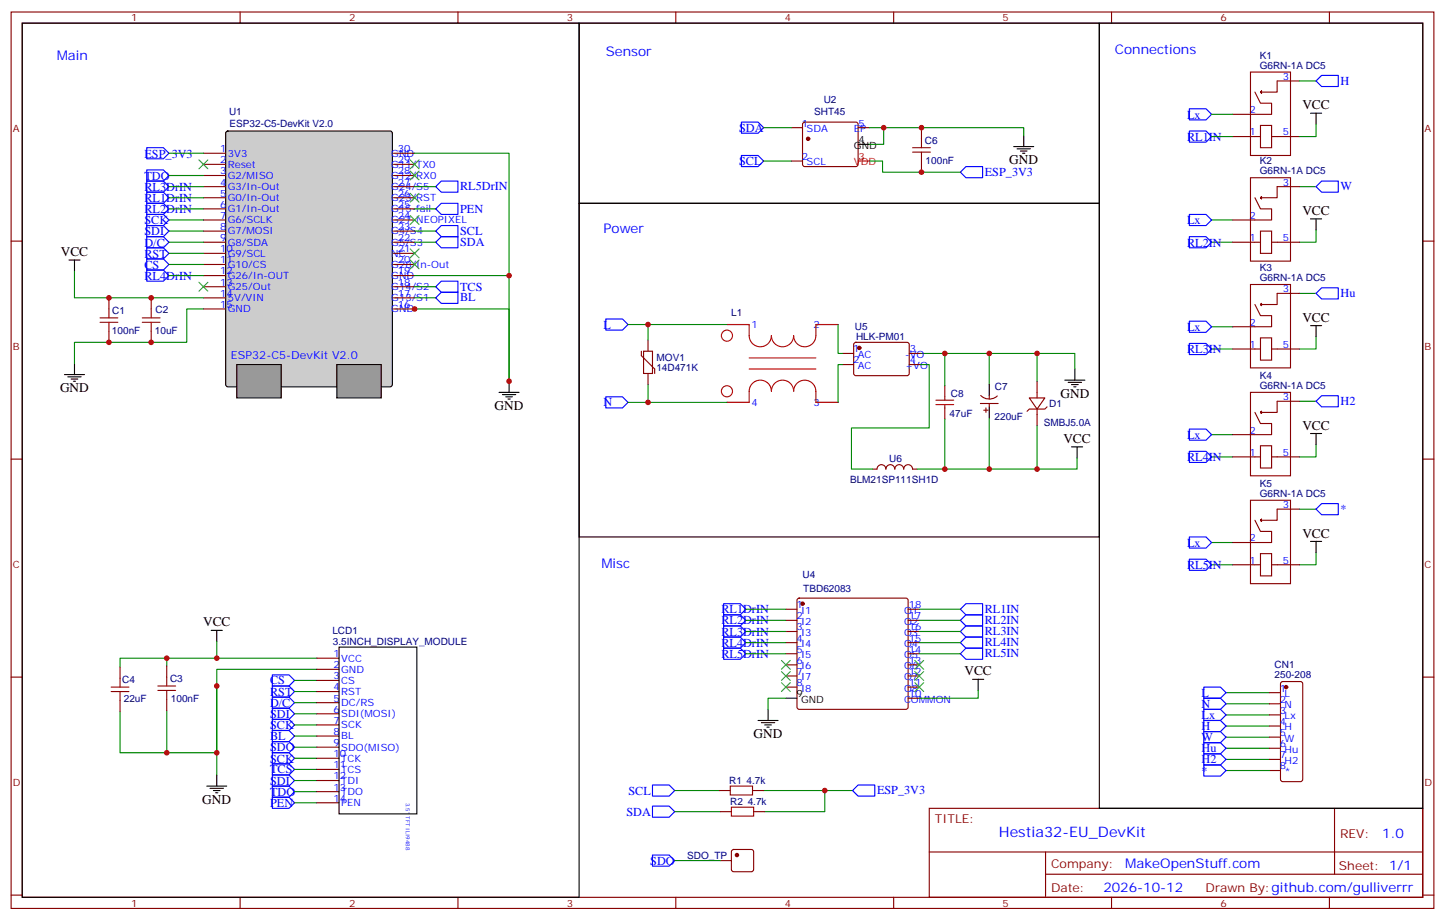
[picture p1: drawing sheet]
<svg xmlns="http://www.w3.org/2000/svg" width="459mm" height="292mm" viewBox="0 0 459 292" stroke-linecap="round" stroke-linejoin="round" font-family="sans-serif">
<g fill="none" stroke="#870000" stroke-width=".35">
<path d="M3.5 3.8h451.6v284.3h-451.6zM7.1 7.3h444.5v277.3h-444.5zM76.2 3.8v3.5M145.3 3.8v3.5M214.5 3.8v3.5M283.6 3.8v3.5M352.8 3.8v3.5M421.9 3.8v3.5M254.9 38.9l.5-.2h16.2l.5 .2 .2 .5v12.7l-.2 .5-.5 .2h-16.2l-.5-.2-.2-.5v-12.7zM396.9 22.9h12.7v26.4h-12.7zM398.3 29.2l1.7 3.5h3.6v3.6h-12.4M400 39.8h3.6v7h-3.6z"/>
<path d="M400 29.2l.4 .4-.4-.4 .4-.3zM412.4 25.7h-7.1v3.5h-5.3M251.2 40.5h3.5M251.2 51.1h3.5M272.3 40.5h3.6M292.5 40.5v3.5M292.5 51.1v3.5M391.2 43.3h8.8M396.9 56.4h12.7v26.4h-12.7zM403.6 43.3h8.8M412.4 59.2h-7.1v3.5h-5.3M3.5 76.5h3.6"/>
<path d="M391.2 76.8h8.8M398.3 62.7l1.7 3.6h3.6v3.5h-12.4M400 73.3h3.6v7.1h-3.6zM400 62.7l.4 .4-.4-.4 .4-.3zM403.6 76.8h8.8M451.6 76.5h3.5M396.9 90.2h12.7v26.5h-12.7zM398.3 96.6l1.7 3.5h3.6v3.5h-12.4M400 96.6l.4 .3-.4-.3 .4-.4zM412.4 93.1h-7.1v3.5h-5.3M203.6 111.4v1.4l4.2 4.3v1.4M204.3 111.4h2.8v7.1h-2.8z"/>
<path d="M205.7 107.9v3.5M205.7 118.5v3.5M230.7 102.9h7.1M258.9 102.9h7.1M267.4 112.1h3.5M267.4 115.6h3.5M271.2 108.8l.4-.2h16.5l.5 .7-.1 9.4-.6 .5-16.5-.1-.5-.6v-9.2zM288.6 112.1h3.5M288.6 115.6h3.5M391.2 110.7h8.8M400 107.2h3.6v7h-3.6zM403.6 110.7h8.8"/>
<path d="M230.7 127.6h7.1M258.9 127.6h7.1M299.9 122.3v3.6M299.9 129.4v3.5M311.1 128h5.7M311.3 125.4a3.8 3.8 0 0 0 5.2 .2M312.2 130.1h1.4M312.9 129.4v1.4M314 125.5v1.1M314 128v1M326.7 126.2h4.9l-2.5 3.6zM329.1 120.9v5.3"/>
<path d="M329.1 129.8v5.2M332.3 129l-.7 .8h-4.9l-.7 .7M396.9 124.5h12.7v26.4h-12.7zM398.3 130.8l1.7 3.5h3.6v3.6h-12.4M400 130.8l.4 .4-.4-.4 .4-.3zM412.4 127.3h-7.1v3.5h-5.3M3.5 145.6h3.6M276.9 148.8h1.4a1.41 1.41 0 0 1 1.5-1.4 1.41 1.41 0 0 1 1.4 1.4 1.41 1.41 0 0 1 1.4-1.4 1.41 1.41 0 0 1 1.4 1.4 1.41 1.41 0 0 1 1.4-1.4 1.41 1.41 0 0 1 1.4 1.4 1.41 1.41 0 0 1 1.4-1.4 1.41 1.41 0 0 1 1.4 1.4h1.4M391.2 144.9h8.8M396.9 158.7h12.7v26.4h-12.7zM400 141.4h3.6v7h-3.6zM403.6 144.9h8.8"/>
<path d="M451.6 145.6h3.5M391.2 179.1h8.8M398.3 165l1.7 3.6h3.6v3.5h-12.4M400 175.6h3.6v7.1h-3.6zM400 165l.4 .4-.4-.4 .4-.3zM403.6 179.1h8.8M412.4 161.5h-7.1v3.5h-5.3M249.4 193.3h3.5M249.4 196.8h3.5M253.2 189.9l.4-.2h33.9l.5 .2 .2 .5v33.9l-.2 .5-.5 .2h-33.9l-.5-.2-.2-.5v-33.9zM288.2 193.3h3.5M288.2 196.8h3.5"/>
<path d="M3.5 214.8h3.6M38.1 211.6v3.5M52.9 211.2v3.6M100.5 219.4h7.1M100.5 215.8h7.1M100.5 212.3h7.1M100.5 208.8h7.1M249.4 200.3h3.5M249.4 203.8h3.5M249.4 207.4h3.5M249.4 210.9h3.5M249.4 214.4h3.5"/>
<path d="M249.4 217.9h3.5M288.2 200.3h3.5M288.2 203.8h3.5M288.2 207.4h3.5M288.2 210.9h3.5M288.2 214.4h3.5M288.2 217.9h3.5M402.9 219.7h3.5M406.6 216.4l.5-.2h5.6l.5 .2 .3 .5v30.3l-.3 .5-.5 .2h-5.6l-.5-.2-.2-.5v-30.3zM451.6 214.8h3.5M38.1 222.2v3.5M52.9 221.8v3.6"/>
<path d="M100.5 237h7.1M100.5 233.5h7.1M100.5 229.9h7.1M100.5 226.4h7.1M100.5 222.9h7.1M288.2 221.5h3.5M402.9 223.2h3.5M402.9 226.8h3.5M402.9 230.3h3.5M402.9 233.8h3.5M402.9 237.3h3.5M100.5 254.6h7.1"/>
<path d="M100.5 251.1h7.1M100.5 247.6h7.1M100.5 244.1h7.1M100.5 240.5h7.1M228.2 250.8h3.6M228.6 257.5h3.5M238.8 250.8h3.6M239.2 257.5h3.5M294.9 256.4h156.7v28.2h-156.7zM402.9 240.9h3.5M402.9 244.4h3.5M423.5 256.4l.1 20.9"/>
<path d="M228.6 273h3.5M232.4 269.7l.4-.2h5.7l.5 .2 .2 .5v5.6l-.3 .5-.4 .2h-5.7l-.5-.2-.2-.5v-5.6zM295 270.2h156.4M331.8 277.3h119.6M331.8 270.2v14.2M3.5 283.9h3.6M76.2 284.6v3.5M145.3 284.6v3.5M214.5 284.6v3.5M283.6 284.6v3.5M352.8 284.6v3.5M421.9 284.6v3.5"/>
<path d="M451.6 283.9h3.5"/>
</g>
<g fill="#870000" stroke="#870000" stroke-width=".35">
<circle cx="256.5" cy="44" r=".53"/>
<circle cx="408.2" cy="217.9" r=".53"/>
<circle cx="254.7" cy="191.5" r=".53"/>
<circle cx="272.7" cy="110.3" r=".53"/>
<circle cx="233.9" cy="271.2" r=".53"/>
</g>
<path d="M272.3 51.1h3.6" fill="none" stroke="#f00" stroke-width=".35"/>
<g fill="none" stroke="#000" stroke-width=".35">
<path d="M7.1 7.3h176.7v277.3h-176.7zM183.8 7.3h165.1v57.2h-165.1zM348.9 7.3h102.7v249.1h-102.7zM415.9 35.9h3.6M417.7 35.9v3.5M272.3 45.8h3.6M321.7 46.5h6.4M322.8 47.2h4.2M323.8 47.9h2.2M324.6 48.6h.7M324.9 43v3.5M183.8 64.5h165.1v105.8h-165.1z"/>
<path d="M415.9 69.4h3.6M417.7 69.4v3.6M341.1 117.1v3.5M415.9 103.3h3.6M417.7 103.3v3.5M314 122v3.5M314 129v3.6M338 120.6h6.3M339 121.3h4.3M340.1 122h2.1M340.8 122.7h.7M415.9 137.5h3.6"/>
<path d="M417.7 137.5v3.5M340.1 141.7h3.5M341.8 141.7v3.6M415.9 171.7h3.6M417.7 171.7v3.6M67 200h3.6M68.8 200v3.5M107.6 205.2h24.7v53h-24.7zM308.7 215.5h3.5M310.4 215.5v3.5M240.6 228.5h6.3M241.7 229.2h4.2"/>
<path d="M242.7 229.9h2.1M243.4 230.6h.7M243.8 225v3.5M249.4 221.5h3.5M65.6 249.3h6.4M66.7 250h4.2M67.7 250.8h2.1M68.4 251.5h.7M68.8 245.8v3.5"/>
</g>
<g fill="none" stroke="#008700" stroke-width=".35">
<path d="M384.5 36.3h6.7M412.4 25.7h5.3M417.7 39.4v3.9h-5.3M242.4 40.5h8.8M242.4 51.1h8.8M275.9 51.1h4.2v3.5h24.7M275.9 40.5h49v2.5M280.5 40.5v5.3h-4.6M384.5 43.3h6.7M412.4 59.2h5.3M384.5 69.8h6.7M384.5 76.8h6.7"/>
<path d="M417.7 73v3.8h-5.3M412.4 93.1h5.3M199.3 102.9h31.4M205.7 102.9v5M266 102.9v9.2h1.4M267.4 115.6h-1.4v12M292.1 112.1h49v5M292.1 115.6h2.8v20.1h-24.7v13.1h6.7M299.9 112.1v10.2M314 112.1v9.9M329.1 112.1v8.8M384.5 103.6h6.7"/>
<path d="M384.5 110.7h6.7M417.7 106.8v3.9h-5.3M199.3 127.6h31.4M205.7 122v5.6M299.9 132.9v15.9h-8.9M314 132.6v16.2M329.1 135v13.8h-29.2M384.5 137.9h6.7M412.4 127.3h5.3M341.8 145.3v3.5h-12.7M384.5 144.9h6.7M417.7 141v3.9h-5.3"/>
<path d="M384.5 172.1h6.7M384.5 179.1h6.7M412.4 161.5h5.3M417.7 175.3v3.8h-5.3M236.7 193.3h12.7M236.7 196.8h12.7M291.7 193.3h13.1M291.7 196.8h13.1M52.9 208.8h-14.8v2.8M68.8 203.5v5.3h31.7M68.8 208.8h-15.9v2.4M68.8 217.6v28.2"/>
<path d="M93.5 215.8h7M93.5 219.4h7M100.5 212.3h-31.7v26.5h-15.9v-13.4M236.7 200.3h12.7M236.7 203.8h12.7M236.7 207.4h12.7M291.7 200.3h13.1M291.7 203.8h13.1M291.7 207.4h13.1M310.4 219v2.5h-18.7M389.1 219.7h13.8M38.1 225.7v13.1h14.8"/>
<path d="M93.5 222.9h7M93.5 226.4h7M93.5 229.9h7M93.5 233.5h7M93.5 237h7M249.4 221.5h-5.6v3.5M389.1 223.2h13.8M389.1 230.3h13.8M389.1 233.8h13.8M389.1 237.3h13.8M389.1 226.8h13.8M93.5 240.5h7"/>
<path d="M93.5 244.1h7M93.5 247.6h7M93.5 251.1h7M93.5 254.6h7M214.1 250.8h14.1M214.1 257.5h14.5M242.4 250.8h28.2M261.8 250.8v6.7h-19.1M389.1 240.9h13.8M389.1 244.4h13.8M214.1 273h14.5"/>
</g>
<g fill="none" stroke="#00f" stroke-width=".35">
<path d="M235.3 38.7h5.3l1.8 1.8-1.8 1.8h-5.3zM377.5 34.5h5.3l1.7 1.8-1.7 1.7h-5.3zM419.5 23.9h5.2v3.5h-5.2l-1.8-1.7zM46.6 53.9h5.3l1.7 1.8-1.7 1.7h-5.3zM235.3 49.3h5.3l1.8 1.8-1.8 1.7h-5.3zM304.8 54.6l1.8-1.8h5.3v3.6h-5.3zM377.5 41.6h5.3l1.7 1.7-1.7 1.8h-5.3zM419.5 57.4h5.2v3.6h-5.2l-1.8-1.8zM46.6 75.1h5.3l1.7 1.7-1.7 1.8h-5.3zM46.6 78.6h5.3l1.7 1.8-1.7 1.7h-5.3zM46.6 68h5.3l1.7 1.8-1.7 1.7h-5.3zM46.6 71.5h5.3l1.7 1.8-1.7 1.8h-5.3z"/>
<path d="M138.3 76.8l1.8-1.7h5.2v3.5h-5.2zM138.3 73.3l1.8-1.8h5.2v3.6h-5.2zM138.3 66.3l1.8-1.8h5.2v3.5h-5.2zM377.5 68h5.3l1.7 1.8-1.7 1.7h-5.3zM377.5 75.1h5.3l1.7 1.7-1.7 1.8h-5.3zM46.6 82.1h5.3l1.7 1.8-1.7 1.8h-5.3zM138.3 94.5l1.8-1.8h5.2v3.5h-5.2zM138.3 90.9l1.8-1.7h5.2v3.5h-5.2zM419.5 91.3h5.2v3.5h-5.2l-1.8-1.7zM192.3 101.2h5.3l1.7 1.7-1.7 1.8h-5.3zM377.5 101.9h5.3l1.7 1.7-1.7 1.8h-5.3zM377.5 108.9h5.3l1.7 1.8-1.7 1.8h-5.3z"/>
<path d="M192.3 125.9h5.3l1.7 1.7-1.7 1.8h-5.3zM377.5 136.1h5.3l1.7 1.8-1.7 1.7h-5.3zM419.5 125.5h5.2v3.5h-5.2l-1.8-1.7zM377.5 143.2h5.3l1.7 1.7-1.7 1.8h-5.3zM377.5 170.3h5.3l1.7 1.8-1.7 1.7h-5.3zM377.5 177.4h5.3l1.7 1.7-1.7 1.8h-5.3zM417.7 161.5l1.8-1.8h5.2v3.6h-5.2zM229.7 191.5h5.2l1.8 1.8-1.8 1.7h-5.2zM229.7 195h5.2l1.8 1.8-1.8 1.7h-5.2zM229.7 198.5h5.2l1.8 1.8-1.8 1.8h-5.2zM304.8 193.3l1.8-1.8h5.3v3.5h-5.3zM304.8 196.8l1.8-1.8h5.3v3.5h-5.3z"/>
<path d="M86.4 214.1h5.3l1.8 1.7-1.8 1.8h-5.3zM86.4 217.6h5.3l1.8 1.8-1.8 1.7h-5.3zM229.7 202.1h5.2l1.8 1.7-1.8 1.8h-5.2zM229.7 205.6h5.2l1.8 1.8-1.8 1.7h-5.2zM304.8 200.3l1.8-1.8h5.3v3.6h-5.3zM304.8 203.8l1.8-1.7h5.3v3.5h-5.3zM304.8 207.4l1.8-1.8h5.3v3.5h-5.3zM382.1 217.9h5.2l1.8 1.8-1.8 1.8h-5.2zM86.4 221.1h5.3l1.8 1.8-1.8 1.7h-5.3zM86.4 224.6h5.3l1.8 1.8-1.8 1.8h-5.3zM86.4 228.2h5.3l1.8 1.7-1.8 1.8h-5.3zM86.4 231.7h5.3l1.8 1.8-1.8 1.7h-5.3z"/>
<path d="M86.4 238.8h5.3l1.8 1.7-1.8 1.8h-5.3zM86.4 235.2h5.3l1.8 1.8-1.8 1.8h-5.3zM382.1 239.1h5.2l1.8 1.8-1.8 1.7h-5.2zM382.1 235.6h5.2l1.8 1.7-1.8 1.8h-5.2zM382.1 232.1h5.2l1.8 1.7-1.8 1.8h-5.2zM382.1 228.5h5.2l1.8 1.8-1.8 1.8h-5.2zM382.1 225h5.2l1.8 1.8-1.8 1.7h-5.2zM382.1 221.5h5.2l1.8 1.7-1.8 1.8h-5.2zM86.4 242.3h5.3l1.8 1.8-1.8 1.7h-5.3zM86.4 245.8h5.3l1.8 1.8-1.8 1.7h-5.3zM86.4 249.3h5.3l1.8 1.8-1.8 1.8h-5.3zM86.4 252.9h5.3l1.8 1.7-1.8 1.8h-5.3z"/>
<path d="M207.1 255.7h5.3l1.7 1.8-1.7 1.7h-5.3zM207.1 249h5.3l1.7 1.8-1.7 1.7h-5.3zM270.6 250.8l1.7-1.8h5.3v3.5h-5.3zM382.1 242.6h5.2l1.8 1.8-1.8 1.8h-5.2zM207.1 271.2h5.3l1.7 1.8-1.7 1.7h-5.3z"/>
</g>
<path d="M248 209.5l2.8 2.8M248 213l2.8 2.8M248 216.5l2.8 2.9M250.8 209.5l-2.8 2.8M250.8 213l-2.8 2.8M250.8 216.5l-2.8 2.9M290.3 209.5l2.9 2.8M290.3 213l2.9 2.8M290.3 216.5l2.9 2.9M293.2 209.5l-2.9 2.8M293.2 213l-2.9 2.8M293.2 216.5l-2.9 2.9" fill="none" stroke="#3c3" stroke-width=".35"/>
<g fill="none" stroke="#a10000" stroke-width=".35">
<path d="M289.6 48.3h5.7M289.6 46.8h5.7M292.5 44v2.8M292.5 48.3v2.8M297 126.9h5.7M297 128.3h5.7M299.9 125.9v1M299.9 128.3v1.1M35.3 219.4h5.6M35.3 217.9h5.6M38.1 215.1v2.8M38.1 219.4v2.8"/>
<path d="M50.1 219h5.6M50.1 217.6h5.6M52.9 214.8v2.8M52.9 219v2.8M231.8 249.3h7v2.9h-7zM232.1 256h7.1v2.9h-7.1z"/>
</g>
<g fill="none" stroke="#c00" stroke-width=".35">
<path d="M230.7 102.9h7.1v3.6a3.5 3.5 0 0 0 3.5 3.5 3.5 3.5 0 0 0 3.5-3.5 3.5 3.5 0 0 0 3.6 3.5 3.5 3.5 0 0 0 3.5-3.5 3.5 3.5 0 0 0 3.5 3.5 3.5 3.5 0 0 0 3.5-3.5v-3.6h7.1M237.8 113.5h21.1M237.8 117.1h21.1M258.9 124.1a3.5 3.5 0 0 0-3.5-3.5 3.5 3.5 0 0 0-3.5 3.5 3.5 3.5 0 0 0-3.5-3.5 3.5 3.5 0 0 0-3.6 3.5 3.5 3.5 0 0 0-3.5-3.5 3.5 3.5 0 0 0-3.5 3.5v3.5h-7.1M258.9 124.1v3.5h7.1"/>
<circle cx="230.7" cy="106.5" r="1.76"/>
<circle cx="230.7" cy="124.1" r="1.76"/>
</g>
<path d="M71.8 41.8l.5-.2h51.5l.7 .4v80l-.4 .6-51.8 .1-.6-.5-.1-79.9z" fill="#ccc" stroke="#000" stroke-width=".35"/>
<g fill="none" stroke="#870000" stroke-width=".35">
<path d="M64.6 52.1h7M64.6 55.7h7M64.6 59.2h7M64.6 48.6h7M124.9 52.1h6.7M124.9 55.7h6.7M124.9 59.2h6.7M124.9 48.6h6.7M64.6 62.7h7M64.6 66.3h7M64.6 69.8h7M64.6 73.3h7"/>
<path d="M64.6 76.8h7M124.9 62.7h6.7M124.9 66.3h6.7M124.9 69.8h6.7M124.9 73.3h6.7M124.9 76.8h6.7M64.6 80.4h7M64.6 83.9h7M64.6 87.4h7M64.6 90.9h7M64.6 94.5h7M64.6 98h7"/>
<path d="M124.9 80.4h6.7M124.9 83.9h6.7M124.9 87.4h6.7M124.9 90.9h6.7M124.9 94.5h6.7M124.9 98h6.7"/>
</g>
<g fill="#999" stroke="#000" stroke-width=".35">
<path d="M75.1 115.6h14.2v10.6h-14.2z"/>
<path d="M106.9 115.6h14.1v10.6h-14.1z"/>
</g>
<path d="M46.6 46.8h5.3l1.7 1.8-1.7 1.8h-5.3zM46.6 57.4h5.3l1.7 1.8-1.7 1.8h-5.3zM138.3 59.2l1.8-1.8h5.2v3.6h-5.2zM46.6 61h5.3l1.7 1.7-1.7 1.8h-5.3zM46.6 64.5h5.3l1.7 1.8-1.7 1.7h-5.3zM46.6 85.7h5.3l1.7 1.7-1.7 1.8h-5.3z" fill="none" stroke="#00f" stroke-width=".35"/>
<g fill="none" stroke="#008700" stroke-width=".35">
<path d="M53.6 48.6h11M53.6 55.7h11M53.6 59.2h11M131.6 48.6h30v72.3v-22.9h-30.4M131.6 59.2h6.7M53.6 76.8h11M53.6 73.3h11M53.6 66.3h11M53.6 69.8h11M53.6 62.7h11M131.6 76.8h6.7M131.6 73.3h6.7"/>
<path d="M131.6 66.3h6.7M23.6 86v8.5h41M53.6 80.4h11M53.6 83.9h11M53.6 87.4h11M64.6 98h-5.3v10.6h-35.7v6.7M131.6 94.5h6.7M131.6 87.4h30M131.6 90.9h6.7"/>
</g>
<path d="M21.9 82.5h3.5M23.6 82.5v3.5M20.5 118.8h6.3M21.5 119.5h4.3M23.6 115.3v3.5M22.6 120.2h2.1M23.3 120.9h.7M158.4 124.5h6.3M159.5 125.2h4.2M160.5 125.9h2.1M161.2 126.6h.7M161.6 120.9v3.6" fill="none" stroke="#000" stroke-width=".35"/>
<path d="M34.6 98v2.8M48 98v2.8M31.7 102.2h5.7M31.7 100.8h5.7M34.6 102.2v2.9M45.2 102.2h5.6M45.2 100.8h5.6M48 102.2v2.9" fill="none" stroke="#a10000" stroke-width=".35"/>
<path d="M34.6 94.5v3.5M48 94.5v3.5M34.6 105.1v3.5M48 105.1v3.5" fill="none" stroke="#870000" stroke-width=".35"/>
<g fill="none" stroke="#3c3" stroke-width=".35">
<path d="M63.1 50.7l2.9 2.9M66 50.7l-2.9 2.9M130.2 50.7l2.8 2.9M130.2 54.3l2.8 2.8M133 50.7l-2.8 2.9M133 54.3l-2.8 2.8M130.2 61.3l2.8 2.8M130.2 68.4l2.8 2.8M130.2 79l2.8 2.8M133 61.3l-2.8 2.8M133 68.4l-2.8 2.8M133 79l-2.8 2.8"/>
<path d="M63.1 89.5l2.9 2.9M66 89.5l-2.9 2.9M130.2 82.5l2.8 2.8M133 82.5l-2.8 2.8"/>
</g>
<g fill="#c00">
<circle cx="261.8" cy="250.8" r=".88"/>
<circle cx="68.8" cy="217.6" r=".88"/>
<circle cx="68.8" cy="238.8" r=".88"/>
<circle cx="68.8" cy="208.8" r=".88"/>
<circle cx="52.9" cy="208.8" r=".88"/>
<circle cx="52.9" cy="238.8" r=".88"/>
<circle cx="280.5" cy="40.5" r=".88"/>
<circle cx="292.5" cy="40.5" r=".88"/>
<circle cx="292.5" cy="54.6" r=".88"/>
<circle cx="205.7" cy="102.9" r=".88"/>
<circle cx="205.7" cy="127.6" r=".88"/>
<circle cx="329.1" cy="112.1" r=".88"/>
<circle cx="299.9" cy="112.1" r=".88"/>
<circle cx="299.9" cy="148.8" r=".88"/>
<circle cx="314" cy="112.1" r=".88"/>
<circle cx="314" cy="148.8" r=".88"/>
<circle cx="329.1" cy="148.8" r=".88"/>
<circle cx="131.6" cy="98" r=".88"/>
<circle cx="34.6" cy="94.5" r=".88"/>
<circle cx="48" cy="94.5" r=".88"/>
<circle cx="34.6" cy="108.6" r=".88"/>
<circle cx="48" cy="108.6" r=".88"/>
<circle cx="161.6" cy="120.9" r=".88"/>
<circle cx="161.6" cy="87.4" r=".88"/>
</g>
<text font-size="4.6" fill="#00f" x="317" y="265.4">Hestia32-EU_DevKit</text>
<g font-size="4.2" fill="#00f">
<text x="192.3" y="17.9">Sensor</text>
<text x="353.8" y="17.2">Connections</text>
<text x="18" y="19">Main</text>
<text x="191.6" y="74">Power</text>
<text x="190.9" y="180.2">Misc</text>
<text x="438.7" y="265.7">1.0</text>
<text x="357.1" y="275.2">MakeOpenStuff.com</text>
<text x="350.2" y="283">2026-10-12</text>
</g>
<g font-size="4.2">
<text x="413.3" y="34.7">VCC</text>
<text x="320.3" y="52.1">GND</text>
<text x="413.3" y="68.2">VCC</text>
<text x="19.3" y="81.2">VCC</text>
<text x="413.3" y="102.1">VCC</text>
<text x="19" y="124.5">GND</text>
<text x="157" y="130.1">GND</text>
<text x="336.5" y="126.2">GND</text>
<text x="413.3" y="136.3">VCC</text>
<text x="337.5" y="140.6">VCC</text>
<text x="413.3" y="170.5">VCC</text>
<text x="64.4" y="198.7">VCC</text>
<text x="306.1" y="214.2">VCC</text>
<text x="239.2" y="234.2">GND</text>
<text x="64.2" y="255">GND</text>
</g>
<g font-size="3.9" fill="#00f">
<text x="425.4" y="26.8">H</text>
<text x="234.6" y="41.9">SDA</text>
<text x="376.8" y="37.6">Lx</text>
<text x="376.8" y="44.7">RL1IN</text>
<text x="45.9" y="50">ESP_3V3</text>
<text x="234.6" y="52.4">SCL</text>
<text x="45.9" y="56.9">TDO</text>
<text x="312.6" y="55.7">ESP_3V3</text>
<text x="45.9" y="64">RL1DrIN</text>
<text x="45.9" y="60.5">RL3DrIN</text>
<text x="146" y="60.4">RL5DrIN</text>
<text x="425.4" y="60.4">W</text>
<text x="45.9" y="71.1">SCK</text>
<text x="45.9" y="67.5">RL2DrIN</text>
<text x="146" y="67.5">PEN</text>
<text x="376.8" y="71.1">Lx</text>
<text x="45.9" y="74.6">SDI</text>
<text x="146" y="78">SDA</text>
<text x="146" y="74.4">SCL</text>
<text x="45.9" y="78.2">D/C</text>
<text x="45.9" y="81.7">RST</text>
<text x="376.8" y="78.2">RL2IN</text>
<text x="45.9" y="85.3">CS</text>
<text x="45.9" y="88.7">RL4DrIN</text>
<text x="146" y="95.6">BL</text>
<text x="146" y="92.2">TCS</text>
<text x="425.4" y="94.2">Hu</text>
<text x="191.6" y="104.2">L</text>
<text x="376.8" y="105">Lx</text>
<text x="376.8" y="112.1">RL3IN</text>
<text x="191.6" y="128.9">N</text>
<text x="425.4" y="128.4">H2</text>
<text x="376.8" y="139.2">Lx</text>
<text x="376.8" y="146.3">RL4IN</text>
<text x="425.4" y="162.7">*</text>
<text x="376.8" y="173.4">Lx</text>
<text x="376.8" y="180.5">RL5IN</text>
<text x="229" y="194.5">RL1DrIN</text>
<text x="312.6" y="194.4">RL1IN</text>
<text x="312.6" y="197.9">RL2IN</text>
<text x="229" y="198.1">RL2DrIN</text>
<text x="229" y="201.6">RL3DrIN</text>
<text x="312.6" y="201.5">RL3IN</text>
<text x="229" y="205.1">RL4DrIN</text>
<text x="229" y="208.6">RL5DrIN</text>
<text x="312.6" y="205">RL4IN</text>
<text x="312.6" y="208.5">RL5IN</text>
<text x="85.7" y="217.1">CS</text>
<text x="85.7" y="220.6">RST</text>
<text x="381.4" y="221">L</text>
<text x="85.7" y="224.2">D/C</text>
<text x="85.7" y="227.7">SDI</text>
<text x="381.4" y="224.5">N</text>
<text x="85.7" y="231.2">SCK</text>
<text x="381.4" y="231.7">H</text>
<text x="381.4" y="228">Lx</text>
<text x="85.7" y="234.7">BL</text>
<text x="85.7" y="238.3">SDO</text>
<text x="381.4" y="238.6">Hu</text>
<text x="381.4" y="235.2">W</text>
<text x="85.7" y="241.9">SCK</text>
<text x="85.7" y="245.3">TCS</text>
<text x="381.4" y="242.1">H2</text>
<text x="381.4" y="245.7">*</text>
<text x="85.7" y="248.8">SDI</text>
<text x="278.3" y="251.8">ESP_3V3</text>
<text x="85.7" y="252.4">TDO</text>
<text x="85.7" y="255.9">PEN</text>
<text x="199.5" y="252.1">SCL</text>
<text x="198.8" y="258.8">SDA</text>
<text x="206.4" y="274.2">SDO</text>
</g>
<g font-size="3.9" fill="#800">
<text x="296.7" y="261">TITLE:</text>
<text x="425.3" y="265.7">REV:</text>
<text x="333.6" y="275.2">Company:</text>
<text x="425" y="275.8">Sheet: 1/1</text>
<text x="333.6" y="282.9">Date:</text>
<text x="382.6" y="282.9">Drawn By:github.com/gulliverrr</text>
</g>
<text font-size="3.5" fill="#00f" x="73.3" y="113.8">ESP32-C5-DevKit V2.0</text>
<g font-size="3.2" fill="#800">
<text x="41.6" y="6.8">1</text>
<text x="110.8" y="6.8">2</text>
<text x="179.9" y="6.8">3</text>
<text x="249.1" y="6.8">4</text>
<text x="318.2" y="6.8">5</text>
<text x="387.3" y="6.8">6</text>
<text x="4.1" y="41.9">A</text>
<text x="452.1" y="41.9">A</text>
<text x="4.1" y="111.1">B</text>
<text x="452.1" y="111.1">B</text>
<text x="4.1" y="180.2">C</text>
<text x="452.1" y="180.2">C</text>
<text x="4.1" y="249.3">D</text>
<text x="452.1" y="249.3">D</text>
<text x="41.6" y="287.6">1</text>
<text x="110.8" y="287.6">2</text>
<text x="179.9" y="287.6">3</text>
<text x="249.1" y="287.6">4</text>
<text x="318.2" y="287.6">5</text>
<text x="387.3" y="287.6">6</text>
</g>
<g font-size="3.2" fill="#000080">
<text x="399.8" y="21.8">G6RN-1A DC5</text>
<text x="399.8" y="18.6">K1</text>
<text x="261.4" y="32.7">U2</text>
<text x="72.7" y="36.4">U1</text>
<text x="72.9" y="40.2">ESP32-C5-DevKit V2.0</text>
<text x="258.4" y="36.4">SHT45</text>
<text x="293.5" y="45.5">C6</text>
<text x="293.8" y="51.9">100nF</text>
<text x="399.8" y="52.1">K2</text>
<text x="399.8" y="55.3">G6RN-1A DC5</text>
<text x="399.8" y="89.2">G6RN-1A DC5</text>
<text x="399.8" y="86">K3</text>
<text x="35.6" y="99.5">C1</text>
<text x="49.4" y="99.1">C2</text>
<text x="232.1" y="100.2">L1</text>
<text x="35.5" y="105.9">100nF</text>
<text x="49.2" y="105.9">10uF</text>
<text x="271.3" y="104.5">U5</text>
<text x="271.7" y="108">HLK-PM01</text>
<text x="208.3" y="117.8">14D471K</text>
<text x="208.4" y="114.6">MOV1</text>
<text x="301.8" y="125.9">C8</text>
<text x="315.7" y="123.8">C7</text>
<text x="399.8" y="123.4">G6RN-1A DC5</text>
<text x="399.8" y="120.2">K4</text>
<text x="333" y="129.1">D1</text>
<text x="301.4" y="132.3">47uF</text>
<text x="315.7" y="133.4">220uF</text>
<text x="331.2" y="135.1">SMBJ5.0A</text>
<text x="282.2" y="146.4">U6</text>
<text x="269.8" y="153.1">BLM21SP111SH1D</text>
<text x="399.8" y="154.4">K5</text>
<text x="399.8" y="157.6">G6RN-1A DC5</text>
<text x="254.7" y="183.4">U4</text>
<text x="255" y="187.8">TBD62083</text>
<text x="105.5" y="201.1">LCD1</text>
<text x="105.7" y="204.6">3.5INCH_DISPLAY_MODULE</text>
<text x="404.5" y="215.1">250-208</text>
<text x="404.5" y="211.9">CN1</text>
<text x="38.8" y="216.6">C4</text>
<text x="54" y="216.3">C3</text>
<text x="39.3" y="222.6">22uF</text>
<text x="54.2" y="222.6">100nF</text>
<text x="231.4" y="248.7">R1</text>
<text x="237" y="248.7">4.7k</text>
<text x="231.8" y="255.4">R2</text>
<text x="237.3" y="255.4">4.7k</text>
<text x="218.1" y="272.3">SDO_TP</text>
</g>
<g font-size="3.2" fill="#00f">
<text x="407.1" y="25.3">3</text>
<text x="396.5" y="35.9">2</text>
<text x="254.5" y="40.1">1</text>
<text x="256" y="41.9">SDA</text>
<text x="271" y="41.9">EP</text>
<text x="272.5" y="40.1">5</text>
<text x="396.5" y="43">1</text>
<text x="407.1" y="43">5</text>
<text x="69.8" y="51.8">2</text>
<text x="69.8" y="48.3">1</text>
<text x="72.3" y="53.2">Reset</text>
<text x="72.3" y="49.7">3V3</text>
<text x="124.2" y="53.2">G11/TX0</text>
<text x="124.2" y="49.7">GND</text>
<text x="126.3" y="51.8">29</text>
<text x="126.3" y="48.3">30</text>
<text x="254.5" y="50.7">2</text>
<text x="256" y="52.5">SCL</text>
<text x="69.8" y="55.3">3</text>
<text x="69.8" y="58.8">4</text>
<text x="72.3" y="56.7">G2/MISO</text>
<text x="124.2" y="56.7">G12/RX0</text>
<text x="126.3" y="58.8">27</text>
<text x="126.3" y="55.3">28</text>
<text x="407.1" y="58.8">3</text>
<text x="69.8" y="62.4">5</text>
<text x="69.8" y="65.9">6</text>
<text x="72.3" y="60.3">G3/In-Out</text>
<text x="72.3" y="63.8">G0/In-Out</text>
<text x="124.2" y="63.8">G23/RST</text>
<text x="124.2" y="60.3">G24/S5</text>
<text x="126.3" y="65.9">25</text>
<text x="126.3" y="62.4">26</text>
<text x="69.8" y="69.4">7</text>
<text x="72.3" y="67.3">G1/In-Out</text>
<text x="72.3" y="70.8">G6/SCLK</text>
<text x="124.2" y="70.8">G27-NEOPIXEL</text>
<text x="124.2" y="67.3">G15-fail</text>
<text x="126.3" y="69.4">24</text>
<text x="396.5" y="69.4">2</text>
<text x="69.8" y="73">8</text>
<text x="69.8" y="76.5">9</text>
<text x="72.3" y="74.4">G7/MOSI</text>
<text x="72.3" y="77.9">G8/SDA</text>
<text x="124.2" y="77.9">G5/S3</text>
<text x="124.2" y="74.4">G4/S4</text>
<text x="126.3" y="76.5">22</text>
<text x="126.3" y="73">23</text>
<text x="396.5" y="76.5">1</text>
<text x="407.1" y="76.5">5</text>
<text x="69.8" y="80">10</text>
<text x="69.8" y="83.5">11</text>
<text x="72.3" y="81.4">G9/SCL</text>
<text x="124.2" y="81.4">NC</text>
<text x="126.3" y="83.5">20</text>
<text x="126.3" y="80">21</text>
<text x="69.8" y="87.1">12</text>
<text x="72.3" y="84.9">G10/CS</text>
<text x="72.3" y="88.5">G26/In-OUT</text>
<text x="124.2" y="88.5">GND</text>
<text x="124.2" y="84.9">G28/In-Out</text>
<text x="126.3" y="87.1">19</text>
<text x="69.8" y="90.6">13</text>
<text x="69.8" y="94.1">14</text>
<text x="72.3" y="92">G25/Out</text>
<text x="72.3" y="95.5">5V/VIN</text>
<text x="124.2" y="95.5">G13/S1</text>
<text x="124.2" y="92">G14/S2</text>
<text x="126.3" y="94.1">17</text>
<text x="126.3" y="90.6">18</text>
<text x="407.1" y="92.7">3</text>
<text x="69.8" y="97.6">15</text>
<text x="72.3" y="99.1">GND</text>
<text x="124.2" y="99.1">GND</text>
<text x="126.3" y="97.6">16</text>
<text x="238.5" y="104">1</text>
<text x="258.2" y="104">2</text>
<text x="396.5" y="103.3">2</text>
<text x="270.8" y="111.8">1</text>
<text x="272.2" y="113.5">AC</text>
<text x="287.3" y="113.5">-VO</text>
<text x="288.7" y="111.8">3</text>
<text x="396.5" y="110.3">1</text>
<text x="407.1" y="110.3">5</text>
<text x="270.8" y="115.3">2</text>
<text x="272.2" y="117.1">AC</text>
<text x="287.3" y="117.1">+VO</text>
<text x="288.7" y="115.3">4</text>
<text x="238.5" y="128.7">4</text>
<text x="258.2" y="128.7">3</text>
<text x="407.1" y="126.9">3</text>
<text x="396.5" y="137.5">2</text>
<text x="396.5" y="144.6">1</text>
<text x="407.1" y="144.6">5</text>
<text x="407.1" y="161.1">3</text>
<text x="396.5" y="171.7">2</text>
<text x="396.5" y="178.8">1</text>
<text x="407.1" y="178.8">5</text>
<text x="252.8" y="192.9">1</text>
<text x="252.8" y="196.4">2</text>
<text x="254.2" y="194.7">I1</text>
<text x="286.9" y="194.7">O1</text>
<text x="288.4" y="196.4">17</text>
<text x="288.4" y="192.9">18</text>
<text x="252.8" y="200">3</text>
<text x="252.8" y="203.5">4</text>
<text x="254.2" y="198.2">I2</text>
<text x="254.2" y="201.7">I3</text>
<text x="286.9" y="201.7">O3</text>
<text x="286.9" y="198.2">O2</text>
<text x="288.4" y="203.5">15</text>
<text x="288.4" y="200">16</text>
<text x="105.8" y="208.4">1</text>
<text x="108.3" y="209.8">VCC</text>
<text x="252.8" y="207">5</text>
<text x="254.2" y="205.2">I4</text>
<text x="254.2" y="208.8">I5</text>
<text x="286.9" y="208.8">O5</text>
<text x="286.9" y="205.2">O4</text>
<text x="288.4" y="207">14</text>
<text x="105.8" y="215.5">3</text>
<text x="105.8" y="211.9">2</text>
<text x="108.3" y="213.4">GND</text>
<text x="252.8" y="210.5">6</text>
<text x="252.8" y="214.1">7</text>
<text x="254.2" y="212.3">I6</text>
<text x="254.2" y="215.8">I7</text>
<text x="286.9" y="215.8">O7</text>
<text x="286.9" y="212.3">O6</text>
<text x="288.4" y="214.1">12</text>
<text x="288.4" y="210.5">13</text>
<text x="105.8" y="219">4</text>
<text x="108.3" y="220.4">RST</text>
<text x="108.3" y="216.9">CS</text>
<text x="252.8" y="217.6">8</text>
<text x="254.2" y="219.4">I8</text>
<text x="286.9" y="219.4">O8</text>
<text x="288.4" y="221.1">10</text>
<text x="288.4" y="217.6">11</text>
<text x="406.2" y="219.4">1</text>
<text x="407.7" y="221.1">L</text>
<text x="105.8" y="226.1">6</text>
<text x="105.8" y="222.5">5</text>
<text x="108.3" y="227.5">SDI(MOSI)</text>
<text x="108.3" y="223.9">DC/RS</text>
<text x="286.9" y="222.9">COMMON</text>
<text x="406.2" y="222.9">2</text>
<text x="406.2" y="226.4">3</text>
<text x="407.7" y="224.6">N</text>
<text x="105.8" y="233.1">8</text>
<text x="105.8" y="229.6">7</text>
<text x="108.3" y="231">SCK</text>
<text x="406.2" y="229.9">4</text>
<text x="406.2" y="233.5">5</text>
<text x="407.7" y="228.2">Lx</text>
<text x="407.7" y="231.7">H</text>
<text x="105.8" y="236.6">9</text>
<text x="108.3" y="238.1">SDO(MISO)</text>
<text x="108.3" y="234.5">BL</text>
<text x="406.2" y="237">6</text>
<text x="407.7" y="235.2">W</text>
<text x="407.7" y="238.8">Hu</text>
<text x="105.8" y="243.7">11</text>
<text x="105.8" y="240.2">10</text>
<text x="108.3" y="245.1">TCS</text>
<text x="108.3" y="241.6">TCK</text>
<text x="406.2" y="240.5">7</text>
<text x="406.2" y="244.1">8</text>
<text x="407.7" y="242.3">H2</text>
<text x="407.7" y="245.8">*</text>
<text x="105.8" y="250.8">13</text>
<text x="105.8" y="247.2">12</text>
<text x="108.3" y="248.6">TDI</text>
<text x="105.8" y="254.3">14</text>
<text x="108.3" y="255.7">PEN</text>
<text x="108.3" y="252.2">TDO</text>
</g>
<g font-size="3.2">
<text x="271" y="47.2">GND</text>
<text x="272.5" y="45.4">4</text>
<text x="252.8" y="221.1">9</text>
<text x="254.2" y="222.9">GND</text>
</g>
<g font-size="3.2" fill="#f00">
<text x="271" y="52.5">VDD</text>
<text x="272.5" y="50.7">3</text>
</g>
<text font-size="1.8" fill="#00f" x="128.8" y="254.6" transform="rotate(90 128.8 254.6)">3.5&quot; TFT ILI9488</text>
</svg>
